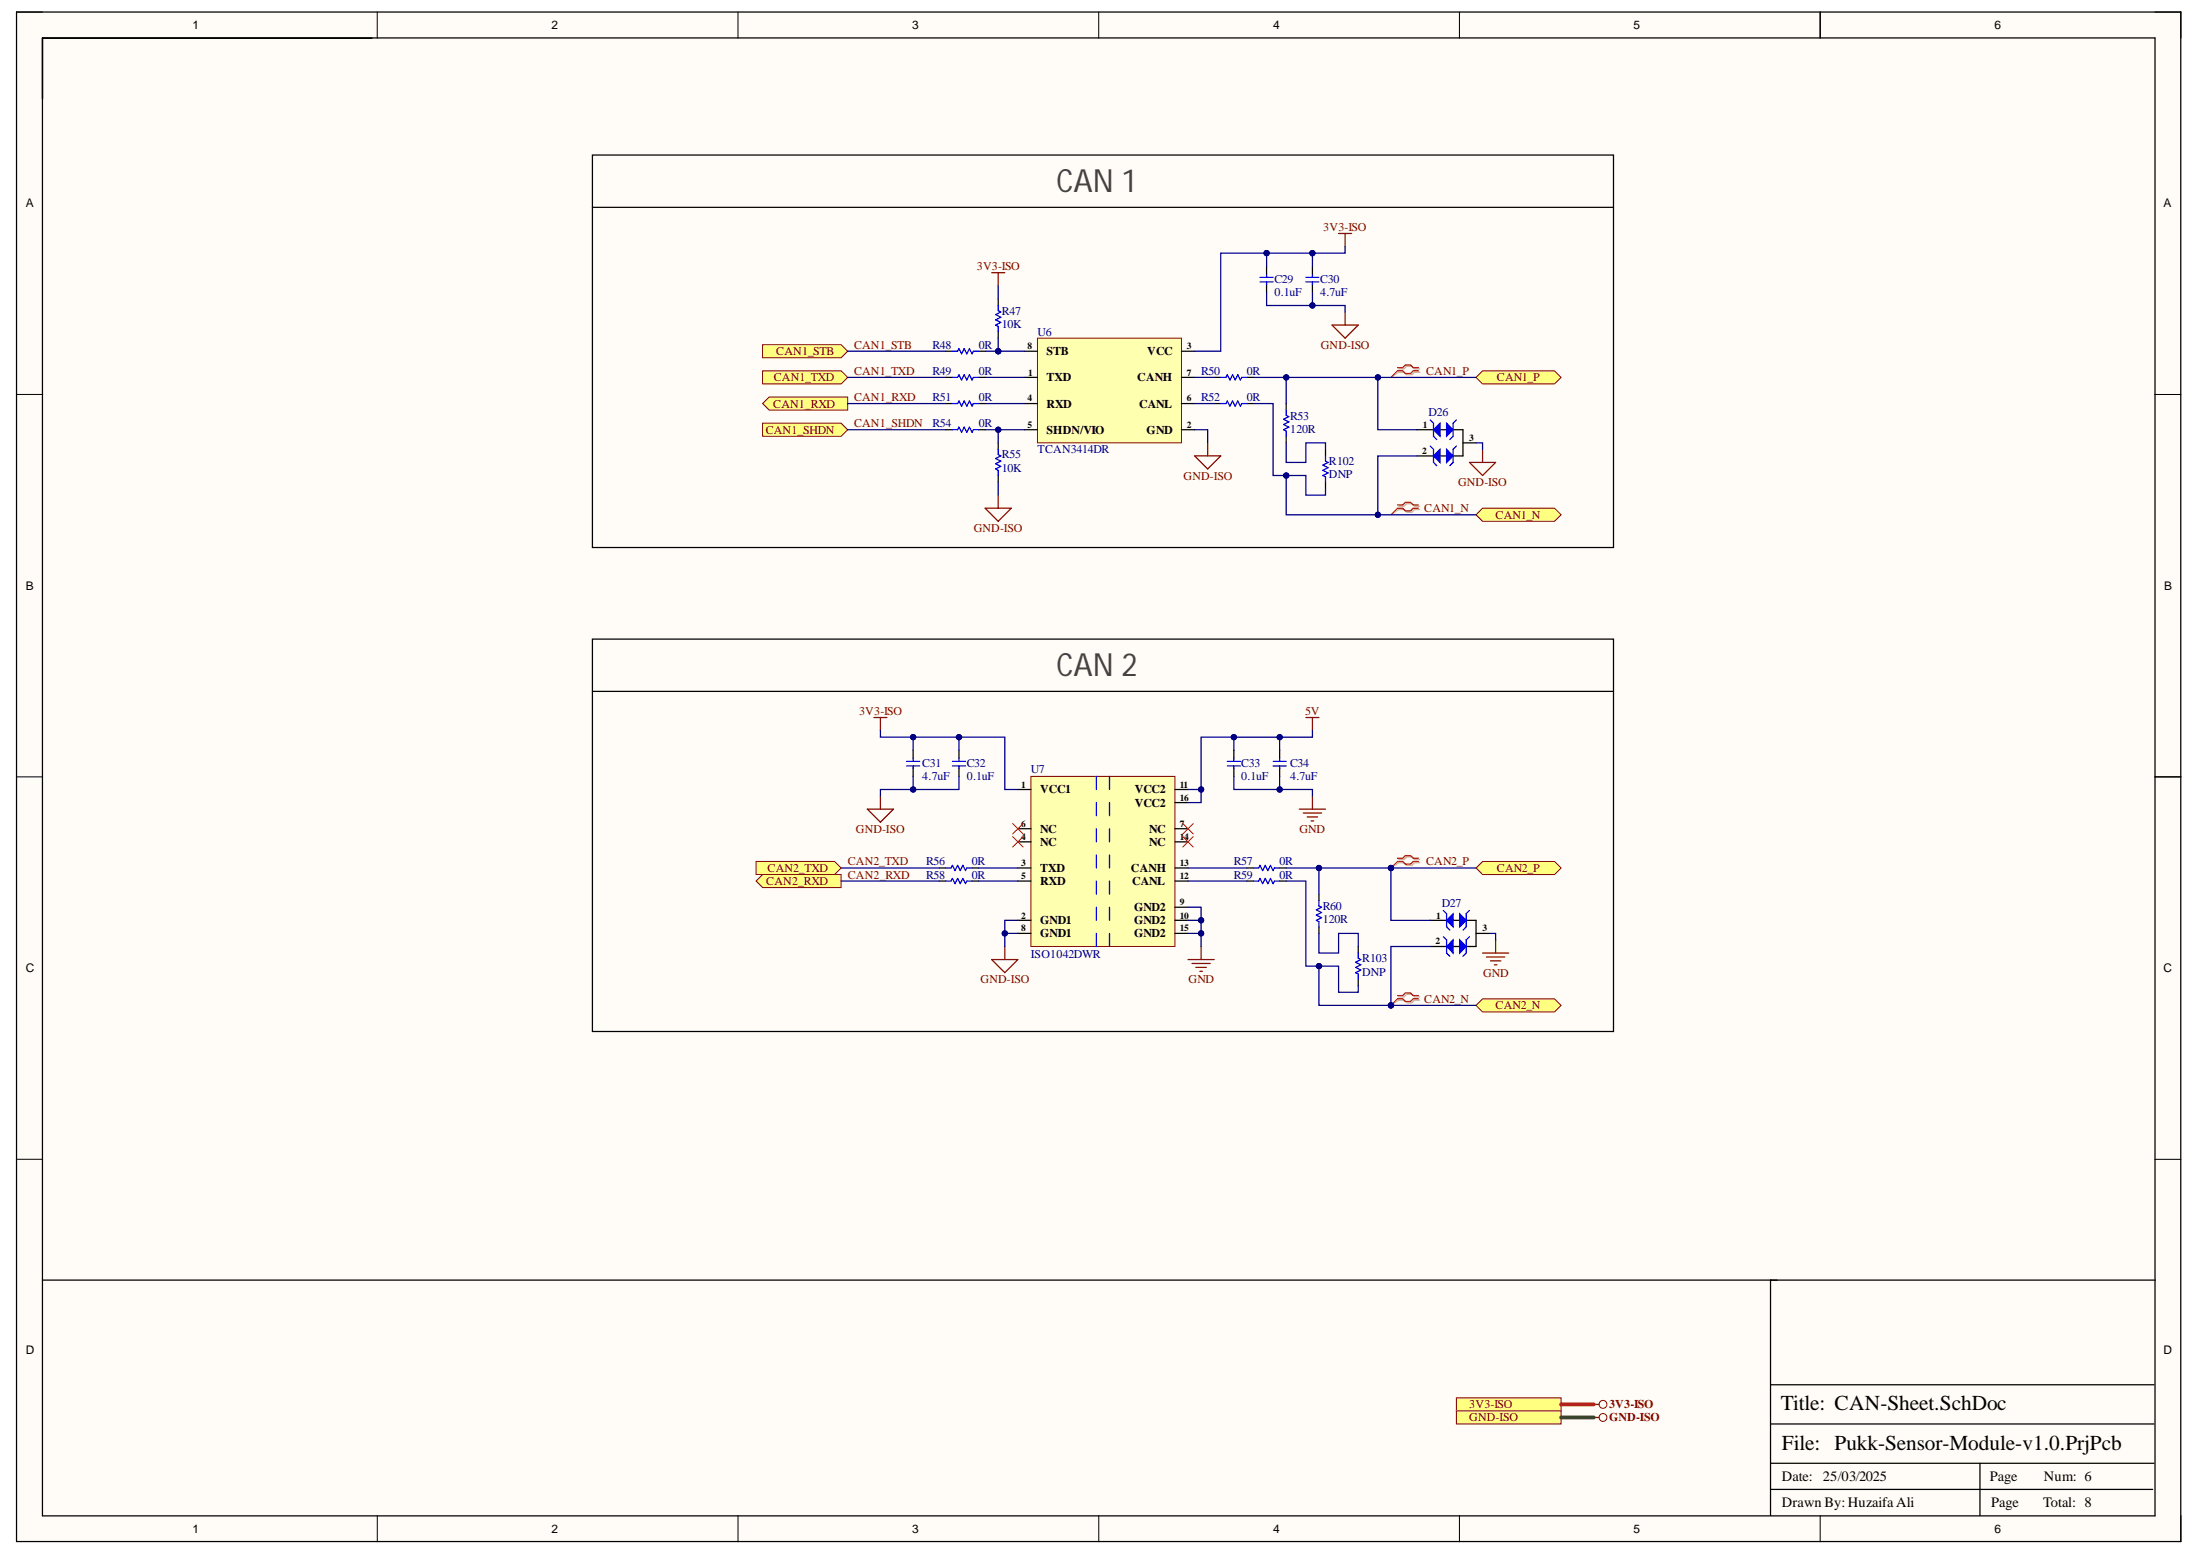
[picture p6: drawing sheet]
<svg xmlns="http://www.w3.org/2000/svg" width="297mm" height="210mm" viewBox="0 0 297 210" stroke-linecap="round" stroke-linejoin="round" font-family="sans-serif">
<g fill="#fffcf8">
<path d="M2.2 1.6h292.3v206.5h-292.3z" fill-rule="evenodd"/>
<path d="M5.8 5.2h285.1v199.4h-285.1z" fill-rule="evenodd"/>
</g>
<g fill="none" stroke="#000" stroke-width=".14">
<path d="M2.2 1.6h3.6M50.9 1.6v3.6M99.6 1.6v3.6M148.3 1.6v3.6M197 1.6v3.6M245.8 1.6v3.6M290.9 1.6h3.6v3.6M2.2 53.2h3.6M290.9 53.3h3.6M2.2 104.9h3.6M290.9 104.9h3.6M2.2 156.5h3.6"/>
<path d="M290.9 156.5h3.6M50.9 204.6v3.5M99.6 204.6v3.5M148.4 204.6v3.5M197 204.6v3.5M245.8 204.6v3.5M294.5 204.6v3.5"/>
</g>
<path d="M2.2 1.6h292.2v206.5h-292.2zM5.7 5.1h285.3v199.5h-285.3zM5.7 5.1h44.5M245.8 1.6v3.5M291 104.9h3.5M291 172.8h-51.9v31.8M239.1 197.5h51.7M239.1 192.2h51.7M239.1 186.9h51.7M267.3 197.5v7.1M239.1 201.1h51.6" fill="none" stroke="#000" stroke-width=".17"/>
<path d="M140.1 45.6h19.4v14.2h-19.4z" fill-rule="evenodd" fill="#ffffb0"/>
<path d="M140.1 45.6h19.4v14.2h-19.4z" fill="none" stroke="#800000" stroke-width=".14"/>
<g fill="none" stroke="#000" stroke-width=".17">
<path d="M171 35.9v1.1M171 38.3v1.2M177.2 35.9v1.1M177.2 38.3v1.2M127.7 47.4h.9M127.7 50.9h.9M127.7 54.5h.9M127.7 58h.9M132.1 47.4h.9M132.1 50.9h.9M132.1 54.5h.9M132.1 58h.9"/>
<path d="M134.8 40.3v.9M134.8 44.8v.8M134.8 59.8v.9M138.3 47.4h1.8M138.3 50.9h1.8M138.3 54.5h1.8M138.3 58h1.8M159.5 47.4h1.8M159.5 50.9h1.8M159.5 54.5h1.8M159.5 58h1.8M163.9 50.9h.9"/>
<path d="M163.9 54.5h.9M168.4 50.9h.8M168.4 54.5h.8M173.7 54.5v.9M173.7 58.9v.9M134.8 64.2v.9M166.6 101.3v1M166.6 103.7v1.1M168.4 117.2h.8M168.4 118.9h.8M172.8 117.2h.9M172.8 118.9h.9"/>
<path d="M178.1 120.7v.9M178.1 125.1v.9"/>
</g>
<g fill="none" stroke="#00f" stroke-width=".17">
<path d="M170.1 38.1h1.8M170.1 37.4h1.8M171 37v.3M171 38.1v.3M176.3 38.1h1.8M176.3 37.4h1.8M177.2 37v.3M177.2 38.1v.3M128.6 50.9h.7l.2-.3 .3 .7 .4-.7 .3 .7 .4-.7 .3 .7 .2-.4h.7M128.6 54.5h.7l.2-.4 .3 .7 .4-.7 .3 .7 .4-.7 .3 .7 .2-.3h.7M128.6 47.4h.7l.2-.3 .3 .7 .4-.7 .3 .7 .4-.7 .3 .7 .2-.4h.7M128.6 58h.7l.2-.3 .3 .7 .4-.7 .3 .7 .4-.7 .3 .7 .2-.4h.7"/>
<path d="M134.8 41.2v.7l.3 .2-.7 .4 .7 .3-.7 .4 .7 .3-.7 .4 .4 .2v.7M164.8 50.9h.7l.2-.3 .4 .7 .3-.7 .4 .7 .3-.7 .4 .7 .2-.4h.7M164.8 54.5h.7l.2-.4 .4 .7 .3-.7 .4 .7 .3-.7 .4 .7 .2-.3h.7M173.7 55.4v.7l.3 .1-.7 .4 .7 .3-.7 .4 .7 .4-.7 .3 .4 .2v.7M134.8 60.7v.7l.3 .1-.7 .4 .7 .3-.7 .4 .7 .3-.7 .4 .4 .2v.7M165.7 103.4h1.8M165.7 102.8h1.8M166.6 102.3v.4M166.6 103.4v.3M169.2 117.2h.7l.2-.4 .4 .7 .3-.7 .4 .7 .3-.7 .4 .7 .2-.3h.7M169.2 118.9h.7l.2-.3 .4 .7 .3-.7 .4 .7 .3-.7 .4 .7 .2-.4h.7M178.1 121.6v.7l.3 .2-.7 .3 .7 .4-.7 .3 .7 .4-.7 .3 .4 .2v.7"/>
</g>
<path d="M133.9 36.8h1.8M134.8 36.8v1.8M180.7 31.5h1.8M181.6 31.5v1.8M176.3 96.9h1.8M177.2 96.9v1.7M175.4 109.2h3.6M176 109.7h2.4M176.5 110.3h1.4M177 110.8h.4M177.2 107.5v1.7" fill="none" stroke="#800000" stroke-width=".17"/>
<path d="M188.9 116h.7l.3-.3h.7l.4 .3h.7M188.9 116.5h.7l.3 .3h.7l.4-.3h.7" fill="none" stroke="#d0a19e" stroke-width=".17"/>
<path d="M188.9 116.5l-1.1 .7" fill="none" stroke="#d0a19e" stroke-width=".14"/>
<path d="M188.7 115.8h.7l.3-.3h.8l.3 .3h.7M188.7 116.3h.7l.3 .3h.8l.3-.3h.7" fill="none" stroke="#f00" stroke-width=".17"/>
<path d="M188.7 116.3l-.9 .9" fill="none" stroke="#f00" stroke-width=".14"/>
<circle cx="187.8" cy="117.2" r=".35" fill="#000080"/>
<circle cx="187.8" cy="117.2" r=".35" fill="none" stroke="#000080" stroke-width=".14"/>
<path d="M103 46.5h10.6l.9 .9-.9 .9h-10.6z" fill-rule="evenodd" fill="#ffff80"/>
<path d="M103 46.5h10.6l.9 .9-.9 .9h-10.6z" fill="none" stroke="#800000" stroke-width=".14"/>
<path d="M103 50.1h10.6l.9 .8-.9 .9h-10.6z" fill-rule="evenodd" fill="#ffff80"/>
<path d="M103 50.1h10.6l.9 .8-.9 .9h-10.6z" fill="none" stroke="#800000" stroke-width=".14"/>
<path d="M103 54.5l.8-.9h10.7v1.8h-10.7z" fill-rule="evenodd" fill="#ffff80"/>
<path d="M103 54.5l.8-.9h10.7v1.8h-10.7z" fill="none" stroke="#800000" stroke-width=".14"/>
<path d="M103 57.1h10.6l.9 .9-.9 .9h-10.6z" fill-rule="evenodd" fill="#ffff80"/>
<path d="M103 57.1h10.6l.9 .9-.9 .9h-10.6z" fill="none" stroke="#800000" stroke-width=".14"/>
<path d="M188.9 134.6h.7l.3-.4h.7l.4 .4h.7M188.9 135h.7l.3 .4h.7l.4-.4h.7" fill="none" stroke="#d0a19e" stroke-width=".17"/>
<path d="M188.9 135l-1.1 .7" fill="none" stroke="#d0a19e" stroke-width=".14"/>
<path d="M188.7 134.4h.7l.3-.4h.8l.3 .4h.7M188.7 134.8h.7l.3 .4h.8l.3-.4h.7" fill="none" stroke="#f00" stroke-width=".17"/>
<path d="M188.7 134.8l-.9 .9" fill="none" stroke="#f00" stroke-width=".14"/>
<circle cx="187.8" cy="135.7" r=".35" fill="#000080"/>
<circle cx="187.8" cy="135.7" r=".35" fill="none" stroke="#000080" stroke-width=".14"/>
<path d="M188.9 49.8h.7l.3-.4h.7l.4 .4h.7M188.9 50.2h.7l.3 .4h.7l.4-.4h.7M188.9 68.3h.7l.3-.3h.7l.4 .3h.7M188.9 68.8h.7l.3 .3h.7l.4-.3h.7" fill="none" stroke="#d0a19e" stroke-width=".17"/>
<path d="M188.9 50.2l-1.1 .7M188.9 68.8l-1.1 .7" fill="none" stroke="#d0a19e" stroke-width=".14"/>
<path d="M188.7 49.6h.7l.3-.3h.8l.3 .3h.7M188.7 50.1h.7l.3 .3h.8l.3-.3h.7M188.7 68.2h.7l.3-.4h.8l.3 .4h.7M188.7 68.6h.7l.3 .4h.8l.3-.4h.7" fill="none" stroke="#f00" stroke-width=".17"/>
<path d="M188.7 50.1l-.9 .8M188.7 68.6l-.9 .9" fill="none" stroke="#f00" stroke-width=".14"/>
<path d="M80 20.9h137.9v53h-137.9zM80 28h137.9M80 86.3h137.9v52.9h-137.9zM80 93.3h137.9M5.8 172.8h234.1" fill="none" stroke="#000" stroke-width=".17"/>
<path d="M163.1 59.8v1.7M133 68.6h3.5l-1.7 1.8zM134.8 66.8v1.8M161.3 61.5h3.5l-1.7 1.8z" fill="none" stroke="#800000" stroke-width=".17"/>
<path d="M196.6 188.7h14.2v1.8h-14.2z" fill-rule="evenodd" fill="#ffff80"/>
<g fill="none" stroke="#800000" stroke-width=".14">
<path d="M196.6 188.7h14.2v1.8h-14.2z"/>
<circle cx="216.4" cy="189.6" r=".53"/>
</g>
<path d="M215.2 189.6h.7" fill="none" stroke="#800000" stroke-width=".17"/>
<path d="M196.6 190.5h14.2v1.7h-14.2z" fill-rule="evenodd" fill="#ffff80"/>
<g fill="none" stroke="#800000" stroke-width=".14">
<path d="M196.6 190.5h14.2v1.7h-14.2z"/>
<circle cx="216.4" cy="191.3" r=".53"/>
</g>
<path d="M215.2 191.3h.7" fill="none" stroke="#800000" stroke-width=".17"/>
<path d="M200.2 50.1h9.7l.9 .8-.9 .9h-9.7l-.9-.9z" fill-rule="evenodd" fill="#ffff80"/>
<path d="M200.2 50.1h9.7l.9 .8-.9 .9h-9.7l-.9-.9z" fill="none" stroke="#800000" stroke-width=".14"/>
<path d="M200.2 68.6h9.7l.9 .9-.9 .9h-9.7l-.9-.9z" fill-rule="evenodd" fill="#ffff80"/>
<path d="M200.2 68.6h9.7l.9 .9-.9 .9h-9.7l-.9-.9z" fill="none" stroke="#800000" stroke-width=".14"/>
<path d="M199.3 117.2l.9-.9h9.7l.9 .9-.9 .9h-9.7z" fill-rule="evenodd" fill="#ffff80"/>
<path d="M199.3 117.2l.9-.9h9.7l.9 .9-.9 .9h-9.7z" fill="none" stroke="#800000" stroke-width=".14"/>
<path d="M199.3 135.7l.9-.9h9.7l.9 .9-.9 .9h-9.7z" fill-rule="evenodd" fill="#ffff80"/>
<path d="M199.3 135.7l.9-.9h9.7l.9 .9-.9 .9h-9.7z" fill="none" stroke="#800000" stroke-width=".14"/>
<path d="M139.2 104.8h19.4v23h-19.4z" fill-rule="evenodd" fill="#ffffb0"/>
<path d="M139.2 104.8h19.4v23h-19.4z" fill="none" stroke="#800000" stroke-width=".14"/>
<g fill="none" stroke="#00f" stroke-width=".17">
<path d="M127.7 117.2h.7l.2-.4 .3 .7 .4-.7 .4 .7 .3-.7 .4 .7 .1-.3h.7M127.7 118.9h.7l.2-.3 .3 .7 .4-.7 .4 .7 .3-.7 .4 .7 .1-.4h.7M148 104.8v1.8M148 108.3v1.8M148 111.9v1.7M148 115.4v1.8M148 118.9v1.8M149.8 104.8v1.8M149.8 108.3v1.8M149.8 111.9v1.7M149.8 115.4v1.8M149.8 118.9v1.8"/>
<path d="M148 122.5v1.7M148 126v1.8M149.8 122.5v1.7M149.8 126v1.8"/>
</g>
<g fill="none" stroke="#000" stroke-width=".17">
<path d="M126.8 117.2h.9M126.8 118.9h.9M131.2 117.2h.9M131.2 118.9h.9M137.4 106.6h1.8M137.4 117.2h1.8M137.4 118.9h1.8M137.4 113.6h1.8M137.4 111.9h1.8M158.6 106.6h1.8M158.6 108.3h1.8M158.6 117.2h1.8"/>
<path d="M158.6 118.9h1.8M158.6 113.6h1.8M158.6 111.9h1.8M137.4 124.2h1.8M137.4 126h1.8M158.6 124.2h1.8M158.6 126h1.8M158.6 122.5h1.8"/>
</g>
<path d="M102.1 116.3h10.6l.9 .9-.9 .8h-10.6z" fill-rule="evenodd" fill="#ffff80"/>
<path d="M102.1 116.3h10.6l.9 .9-.9 .8h-10.6z" fill="none" stroke="#800000" stroke-width=".14"/>
<path d="M102.1 118.9l.9-.9h10.6v1.8h-10.6z" fill-rule="evenodd" fill="#ffff80"/>
<path d="M102.1 118.9l.9-.9h10.6v1.8h-10.6z" fill="none" stroke="#800000" stroke-width=".14"/>
<path d="M191.3 58h2.2M194.4 58h.9M196.2 58h1.3v3.5h-1.3M197.5 59.8h1.8M191.3 61.5h2.2M194.4 61.5h.9M123.3 101.3v1M123.3 103.7v1.1M129.5 101.3v1M129.5 103.7v1.1M172.8 101.3v1M172.8 103.7v1.1" fill="none" stroke="#000" stroke-width=".17"/>
<g fill="none" stroke="#00f" stroke-width=".17">
<path d="M193.1 56.7l.4 .4v1.8l.5 .4M196.6 56.7l-.4 .4v1.8l-.5 .4M193.1 60.2l.4 .5v1.7l.5 .5M196.6 60.2l-.4 .5v1.7l-.5 .5M122.4 103.4h1.8M122.4 102.8h1.8M123.3 102.3v.4M123.3 103.4v.3M128.6 103.4h1.8M128.6 102.8h1.8M129.5 102.3v.4M129.5 103.4v.3"/>
<path d="M171.9 103.4h1.8M171.9 102.8h1.8M172.8 102.3v.4M172.8 103.4v.3"/>
</g>
<path d="M118 96.9h1.8M118.9 96.9v1.7M117.1 109.2h3.5l-1.7 1.8zM118.9 107.5v1.7M133.9 129.5h3.5l-1.7 1.8zM135.7 127.8v1.7M160.4 129.5h3.5M160.9 130.1h2.5M161.5 130.6h1.4M162 131.1h.3M162.2 127.8v1.7" fill="none" stroke="#800000" stroke-width=".17"/>
<path d="M136.7 111.2l1.4 1.4M136.7 112.9l1.4 1.4M138.1 111.2l-1.4 1.4M138.1 112.9l-1.4 1.4M159.7 111.2l1.4 1.4M159.7 112.9l1.4 1.4M161.1 111.2l-1.4 1.4M161.1 112.9l-1.4 1.4" fill="none" stroke="#f00" stroke-width=".14"/>
<path d="M195.3 57.1l.9 .9-.9 .9z" fill="#00f"/>
<path d="M195.3 57.1l.9 .9-.9 .9z" fill="none" stroke="#00f" stroke-width=".17"/>
<path d="M195.3 60.7l.9 .8-.9 .9z" fill="#00f"/>
<path d="M195.3 60.7l.9 .8-.9 .9z" fill="none" stroke="#00f" stroke-width=".17"/>
<path d="M193.5 58l.9-.9v1.8z" fill="#00f"/>
<path d="M193.5 58l.9-.9v1.8z" fill="none" stroke="#00f" stroke-width=".17"/>
<path d="M194.4 60.7v1.7l-.9-.9z" fill="#00f"/>
<path d="M194.4 60.7v1.7l-.9-.9zM194.9 122.9l.4 .4v1.8l.4 .5M194.9 126.4l.4 .5v1.8l.4 .4M198.4 122.9l-.4 .4v1.8l-.5 .5M198.4 126.4l-.4 .5v1.8l-.5 .4" fill="none" stroke="#00f" stroke-width=".17"/>
<path d="M193.1 124.2h2.2M193.1 127.8h2.2M196.2 124.2h.9M196.2 127.8h.9M198 124.2h1.3v3.6h-1.3M199.3 126h1.8" fill="none" stroke="#000" stroke-width=".17"/>
<path d="M197.1 123.3l.9 .9-.9 .9z" fill="#00f"/>
<path d="M197.1 123.3l.9 .9-.9 .9z" fill="none" stroke="#00f" stroke-width=".17"/>
<path d="M197.1 126.9l.9 .9-.9 .9z" fill="#00f"/>
<path d="M197.1 126.9l.9 .9-.9 .9z" fill="none" stroke="#00f" stroke-width=".17"/>
<path d="M196.2 123.3v1.8l-.9-.9z" fill="#00f"/>
<path d="M196.2 123.3v1.8l-.9-.9z" fill="none" stroke="#00f" stroke-width=".17"/>
<path d="M196.2 126.9v1.8l-.9-.9z" fill="#00f"/>
<path d="M179 61.5v.8l.3 .1-.7 .4 .7 .3-.7 .4 .7 .3-.7 .4 .4 .2v.7M196.2 126.9v1.8l-.9-.9z" fill="none" stroke="#00f" stroke-width=".17"/>
<path d="M179.8 43.9h3.6l-1.8 1.8zM181.6 42.1v1.8M198.4 62.4h3.5l-1.7 1.8zM200.2 60.7v1.7M200.2 128.7h3.5M200.7 129.2h2.5M201.2 129.7h1.4M201.8 130.2h.3M201.9 126.9v1.8" fill="none" stroke="#800000" stroke-width=".17"/>
<path d="M179 60.7v.8M179 65.1v.9" fill="none" stroke="#000" stroke-width=".17"/>
<path d="M177.2 39.5v1.7" fill="none" stroke="#000080" stroke-width=".17"/>
<circle cx="177.2" cy="41.2" r=".35" fill="#000080"/>
<circle cx="177.2" cy="41.2" r=".35" fill="none" stroke="#000080" stroke-width=".14"/>
<path d="M177.2 34.2v1.7" fill="none" stroke="#000080" stroke-width=".17"/>
<circle cx="177.2" cy="34.2" r=".35" fill="#000080"/>
<circle cx="177.2" cy="34.2" r=".35" fill="none" stroke="#000080" stroke-width=".14"/>
<path d="M171 34.2h-6.2v13.2h-3.5" fill="none" stroke="#000080" stroke-width=".17"/>
<circle cx="171" cy="34.2" r=".35" fill="#000080"/>
<circle cx="171" cy="34.2" r=".35" fill="none" stroke="#000080" stroke-width=".14"/>
<path d="M161.3 58h1.8v1.8M161.3 50.9h2.6M169.2 50.9h4.5v3.6" fill="none" stroke="#000080" stroke-width=".17"/>
<circle cx="173.7" cy="50.9" r=".35" fill="#000080"/>
<circle cx="173.7" cy="50.9" r=".35" fill="none" stroke="#000080" stroke-width=".14"/>
<path d="M173.7 50.9h25.6" fill="none" stroke="#000080" stroke-width=".17"/>
<circle cx="173.7" cy="50.9" r=".35" fill="#000080"/>
<circle cx="173.7" cy="50.9" r=".35" fill="none" stroke="#000080" stroke-width=".14"/>
<circle cx="186" cy="50.9" r=".35" fill="#000080"/>
<circle cx="186" cy="50.9" r=".35" fill="none" stroke="#000080" stroke-width=".14"/>
<path d="M173.7 64.2v5.3h25.6" fill="none" stroke="#000080" stroke-width=".17"/>
<circle cx="173.7" cy="64.2" r=".35" fill="#000080"/>
<circle cx="173.7" cy="64.2" r=".35" fill="none" stroke="#000080" stroke-width=".14"/>
<circle cx="186" cy="69.5" r=".35" fill="#000080"/>
<circle cx="186" cy="69.5" r=".35" fill="none" stroke="#000080" stroke-width=".14"/>
<path d="M134.8 38.6v1.7M134.8 45.6v1.8M161.3 54.5h2.6" fill="none" stroke="#000080" stroke-width=".17"/>
<circle cx="134.8" cy="47.4" r=".35" fill="#000080"/>
<circle cx="134.8" cy="47.4" r=".35" fill="none" stroke="#000080" stroke-width=".14"/>
<path d="M114.5 47.4h13.2M133 47.4h1.8" fill="none" stroke="#000080" stroke-width=".17"/>
<circle cx="134.8" cy="47.4" r=".35" fill="#000080"/>
<circle cx="134.8" cy="47.4" r=".35" fill="none" stroke="#000080" stroke-width=".14"/>
<path d="M134.8 47.4h3.5" fill="none" stroke="#000080" stroke-width=".17"/>
<circle cx="134.8" cy="47.4" r=".35" fill="#000080"/>
<circle cx="134.8" cy="47.4" r=".35" fill="none" stroke="#000080" stroke-width=".14"/>
<path d="M114.5 58h13.2M133 50.9h5.3M133 54.5h5.3M134.8 58v1.8M134.8 65.1v1.7" fill="none" stroke="#000080" stroke-width=".17"/>
<circle cx="134.8" cy="58" r=".35" fill="#000080"/>
<circle cx="134.8" cy="58" r=".35" fill="none" stroke="#000080" stroke-width=".14"/>
<path d="M114.5 50.9h13.2M114.5 54.5h13.2M172.8 104.8v1.8" fill="none" stroke="#000080" stroke-width=".17"/>
<circle cx="172.8" cy="106.6" r=".35" fill="#000080"/>
<circle cx="172.8" cy="106.6" r=".35" fill="none" stroke="#000080" stroke-width=".14"/>
<path d="M172.8 99.5v1.8" fill="none" stroke="#000080" stroke-width=".17"/>
<circle cx="172.8" cy="99.5" r=".35" fill="#000080"/>
<circle cx="172.8" cy="99.5" r=".35" fill="none" stroke="#000080" stroke-width=".14"/>
<path d="M166.6 99.5h-4.4v7.1h-1.8" fill="none" stroke="#000080" stroke-width=".17"/>
<circle cx="162.2" cy="106.6" r=".35" fill="#000080"/>
<circle cx="162.2" cy="106.6" r=".35" fill="none" stroke="#000080" stroke-width=".14"/>
<circle cx="166.6" cy="99.5" r=".35" fill="#000080"/>
<circle cx="166.6" cy="99.5" r=".35" fill="none" stroke="#000080" stroke-width=".14"/>
<path d="M173.7 117.2h4.4v3.5" fill="none" stroke="#000080" stroke-width=".17"/>
<circle cx="178.1" cy="117.2" r=".35" fill="#000080"/>
<circle cx="178.1" cy="117.2" r=".35" fill="none" stroke="#000080" stroke-width=".14"/>
<path d="M178.1 117.2h21.2" fill="none" stroke="#000080" stroke-width=".17"/>
<circle cx="178.1" cy="117.2" r=".35" fill="#000080"/>
<circle cx="178.1" cy="117.2" r=".35" fill="none" stroke="#000080" stroke-width=".14"/>
<circle cx="187.8" cy="117.2" r=".35" fill="#000080"/>
<circle cx="187.8" cy="117.2" r=".35" fill="none" stroke="#000080" stroke-width=".14"/>
<path d="M178.1 130.4v5.3h21.2" fill="none" stroke="#000080" stroke-width=".17"/>
<circle cx="178.1" cy="130.4" r=".35" fill="#000080"/>
<circle cx="178.1" cy="130.4" r=".35" fill="none" stroke="#000080" stroke-width=".14"/>
<circle cx="187.8" cy="135.7" r=".35" fill="#000080"/>
<circle cx="187.8" cy="135.7" r=".35" fill="none" stroke="#000080" stroke-width=".14"/>
<path d="M133 58h5.3" fill="none" stroke="#000080" stroke-width=".17"/>
<circle cx="134.8" cy="58" r=".35" fill="#000080"/>
<circle cx="134.8" cy="58" r=".35" fill="none" stroke="#000080" stroke-width=".14"/>
<path d="M166.6 104.8v1.8h10.6v.9" fill="none" stroke="#000080" stroke-width=".17"/>
<circle cx="172.8" cy="106.6" r=".35" fill="#000080"/>
<circle cx="172.8" cy="106.6" r=".35" fill="none" stroke="#000080" stroke-width=".14"/>
<path d="M177.2 98.6v.9h-10.6v1.8" fill="none" stroke="#000080" stroke-width=".17"/>
<circle cx="166.6" cy="99.5" r=".35" fill="#000080"/>
<circle cx="166.6" cy="99.5" r=".35" fill="none" stroke="#000080" stroke-width=".14"/>
<circle cx="172.8" cy="99.5" r=".35" fill="#000080"/>
<circle cx="172.8" cy="99.5" r=".35" fill="none" stroke="#000080" stroke-width=".14"/>
<path d="M171 39.5v1.7h10.6v.9" fill="none" stroke="#000080" stroke-width=".17"/>
<circle cx="177.2" cy="41.2" r=".35" fill="#000080"/>
<circle cx="177.2" cy="41.2" r=".35" fill="none" stroke="#000080" stroke-width=".14"/>
<path d="M181.6 33.3v.9h-10.6v1.7" fill="none" stroke="#000080" stroke-width=".17"/>
<circle cx="171" cy="34.2" r=".35" fill="#000080"/>
<circle cx="171" cy="34.2" r=".35" fill="none" stroke="#000080" stroke-width=".14"/>
<circle cx="177.2" cy="34.2" r=".35" fill="#000080"/>
<circle cx="177.2" cy="34.2" r=".35" fill="none" stroke="#000080" stroke-width=".14"/>
<path d="M210.8 189.6h4.4" fill="none" stroke="#f00" stroke-width=".51"/>
<path d="M210.8 191.3h4.4" fill="none" stroke="#274e13" stroke-width=".51"/>
<path d="M113.6 117.2h13.2M113.6 118.9h13.2M162.2 106.6v1.7h-1.8" fill="none" stroke="#000080" stroke-width=".17"/>
<circle cx="162.2" cy="106.6" r=".35" fill="#000080"/>
<circle cx="162.2" cy="106.6" r=".35" fill="none" stroke="#000080" stroke-width=".14"/>
<path d="M160.4 117.2h8M160.4 118.9h8M160.4 124.2h1.8" fill="none" stroke="#000080" stroke-width=".17"/>
<circle cx="162.2" cy="124.2" r=".35" fill="#000080"/>
<circle cx="162.2" cy="124.2" r=".35" fill="none" stroke="#000080" stroke-width=".14"/>
<path d="M160.4 126h1.8" fill="none" stroke="#000080" stroke-width=".17"/>
<circle cx="162.2" cy="126" r=".35" fill="#000080"/>
<circle cx="162.2" cy="126" r=".35" fill="none" stroke="#000080" stroke-width=".14"/>
<path d="M160.4 122.5h1.8v5.3" fill="none" stroke="#000080" stroke-width=".17"/>
<circle cx="162.2" cy="124.2" r=".35" fill="#000080"/>
<circle cx="162.2" cy="124.2" r=".35" fill="none" stroke="#000080" stroke-width=".14"/>
<circle cx="162.2" cy="126" r=".35" fill="#000080"/>
<circle cx="162.2" cy="126" r=".35" fill="none" stroke="#000080" stroke-width=".14"/>
<path d="M123.3 99.5v1.8" fill="none" stroke="#000080" stroke-width=".17"/>
<circle cx="123.3" cy="99.5" r=".35" fill="#000080"/>
<circle cx="123.3" cy="99.5" r=".35" fill="none" stroke="#000080" stroke-width=".14"/>
<path d="M129.5 99.5h6.2v7.1h1.7" fill="none" stroke="#000080" stroke-width=".17"/>
<circle cx="129.5" cy="99.5" r=".35" fill="#000080"/>
<circle cx="129.5" cy="99.5" r=".35" fill="none" stroke="#000080" stroke-width=".14"/>
<path d="M129.5 104.8v1.8h-10.6v.9" fill="none" stroke="#000080" stroke-width=".17"/>
<circle cx="123.3" cy="106.6" r=".35" fill="#000080"/>
<circle cx="123.3" cy="106.6" r=".35" fill="none" stroke="#000080" stroke-width=".14"/>
<path d="M118.9 98.6v.9h10.6v1.8" fill="none" stroke="#000080" stroke-width=".17"/>
<circle cx="129.5" cy="99.5" r=".35" fill="#000080"/>
<circle cx="129.5" cy="99.5" r=".35" fill="none" stroke="#000080" stroke-width=".14"/>
<circle cx="123.3" cy="99.5" r=".35" fill="#000080"/>
<circle cx="123.3" cy="99.5" r=".35" fill="none" stroke="#000080" stroke-width=".14"/>
<path d="M123.3 104.8v1.8" fill="none" stroke="#000080" stroke-width=".17"/>
<circle cx="123.3" cy="106.6" r=".35" fill="#000080"/>
<circle cx="123.3" cy="106.6" r=".35" fill="none" stroke="#000080" stroke-width=".14"/>
<path d="M137.4 124.2h-1.7v3.6" fill="none" stroke="#000080" stroke-width=".17"/>
<circle cx="135.7" cy="126" r=".35" fill="#000080"/>
<circle cx="135.7" cy="126" r=".35" fill="none" stroke="#000080" stroke-width=".14"/>
<path d="M135.7 126h1.7" fill="none" stroke="#000080" stroke-width=".17"/>
<circle cx="135.7" cy="126" r=".35" fill="#000080"/>
<circle cx="135.7" cy="126" r=".35" fill="none" stroke="#000080" stroke-width=".14"/>
<path d="M199.3 59.8h.9v.9M191.3 61.5h-5.3v8M132.1 117.2h5.3M132.1 118.9h5.3" fill="none" stroke="#000080" stroke-width=".17"/>
<circle cx="186" cy="69.5" r=".35" fill="#000080"/>
<circle cx="186" cy="69.5" r=".35" fill="none" stroke="#000080" stroke-width=".14"/>
<path d="M186 50.9v7.1h5.3" fill="none" stroke="#000080" stroke-width=".17"/>
<circle cx="186" cy="50.9" r=".35" fill="#000080"/>
<circle cx="186" cy="50.9" r=".35" fill="none" stroke="#000080" stroke-width=".14"/>
<path d="M193.1 127.8h-5.3v7.9M201.1 126h.8v.9" fill="none" stroke="#000080" stroke-width=".17"/>
<circle cx="187.8" cy="135.7" r=".35" fill="#000080"/>
<circle cx="187.8" cy="135.7" r=".35" fill="none" stroke="#000080" stroke-width=".14"/>
<path d="M187.8 117.2v7h5.3" fill="none" stroke="#000080" stroke-width=".17"/>
<circle cx="187.8" cy="117.2" r=".35" fill="#000080"/>
<circle cx="187.8" cy="117.2" r=".35" fill="none" stroke="#000080" stroke-width=".14"/>
<path d="M169.2 54.5h2.7v9.7h4.4v2.6h2.7v-.8M173.7 59.8v2.6h2.6v-2.6h2.7v.9" fill="none" stroke="#000080" stroke-width=".17"/>
<circle cx="173.7" cy="64.2" r=".35" fill="#000080"/>
<circle cx="173.7" cy="64.2" r=".35" fill="none" stroke="#000080" stroke-width=".14"/>
<path d="M183.4 127.8v.9M183.4 132.2v.9" fill="none" stroke="#000" stroke-width=".17"/>
<path d="M183.4 128.7v.6l.3 .2-.7 .4 .7 .3-.7 .4 .7 .3-.7 .4 .4 .2v.7" fill="none" stroke="#00f" stroke-width=".17"/>
<path d="M173.7 118.9h2.6v11.5h4.4v3.5h2.7v-.8M178.1 126v2.7h2.6v-2.7h2.7v1.8" fill="none" stroke="#000080" stroke-width=".17"/>
<circle cx="178.1" cy="130.4" r=".35" fill="#000080"/>
<circle cx="178.1" cy="130.4" r=".35" fill="none" stroke="#000080" stroke-width=".14"/>
<g font-size="4.3" fill="#434343">
<text x="142.6" y="25.9">CAN 1</text>
<text x="142.6" y="91.3">CAN 2</text>
</g>
<g font-size="2.9">
<text x="240.4" y="190.4">Title: CAN-Sheet.SchDoc</text>
<text x="240.6" y="195.7">File: Pukk-Sensor-Module-v1.0.PrjPcb</text>
</g>
<g font-size="1.9">
<text x="240.6" y="203.5">Drawn By:HuzaifaAli</text>
<text x="240.6" y="199.9">Date: 25/03/2025</text>
<text x="268.7" y="199.9">Page</text>
<text x="268.9" y="203.5">Page</text>
<text x="275.9" y="203.5">Total: 8</text>
<text x="276" y="199.9">Num: 6</text>
</g>
<g font-size="1.6">
<text x="26" y="4">1</text>
<text x="74.4" y="4">2</text>
<text x="123.2" y="4">3</text>
<text x="171.9" y="4">4</text>
<text x="220.5" y="4">5</text>
<text x="269.3" y="4">6</text>
<text x="3.5" y="28">A</text>
<text x="292.1" y="28">A</text>
<text x="141.3" y="47.9">STB</text>
<text x="154.9" y="47.9">VCC</text>
<text x="141.3" y="51.5">TXD</text>
<text x="153.5" y="51.5">CANH</text>
<text x="141.3" y="58.6">SHDN/VIO</text>
<text x="141.3" y="55">RXD</text>
<text x="153.8" y="55">CANL</text>
<text x="154.8" y="58.6">GND</text>
<text x="3.5" y="79.6">B</text>
<text x="292.2" y="79.6">B</text>
<text x="140.4" y="107.1">VCC1</text>
<text x="153.2" y="107.1">VCC2</text>
<text x="140.4" y="112.4">NC</text>
<text x="153.2" y="108.9">VCC2</text>
<text x="155.2" y="112.4">NC</text>
<text x="140.4" y="119.4">RXD</text>
<text x="140.4" y="117.7">TXD</text>
<text x="140.4" y="114.2">NC</text>
<text x="152.7" y="117.7">CANH</text>
<text x="152.9" y="119.4">CANL</text>
<text x="155.2" y="114.2">NC</text>
<text x="140.4" y="124.8">GND1</text>
<text x="153.1" y="123">GND2</text>
<text x="153.1" y="124.8">GND2</text>
<text x="3.5" y="131.3">C</text>
<text x="140.4" y="126.5">GND1</text>
<text x="153.1" y="126.5">GND2</text>
<text x="292.1" y="131.3">C</text>
<text x="3.5" y="182.8">D</text>
<text x="292.1" y="182.8">D</text>
<text x="26" y="206.9">1</text>
<text x="74.4" y="206.9">2</text>
<text x="123.2" y="206.9">3</text>
<text x="171.9" y="206.9">4</text>
<text x="220.5" y="206.9">5</text>
<text x="269.3" y="206.9">6</text>
</g>
<g font-size="1.6" fill="#800000">
<text x="178.7" y="31.2">3V3-ISO</text>
<text x="131.9" y="36.5">3V3-ISO</text>
<text x="104.8" y="47.9">CAN1_STB</text>
<text x="115.3" y="47.1">CAN1_STB</text>
<text x="178.3" y="47.1">GND-ISO</text>
<text x="104.5" y="51.5">CAN1_TXD</text>
<text x="115.3" y="50.6">CAN1_TXD</text>
<text x="192.5" y="50.6">CAN1_P</text>
<text x="202.1" y="51.5">CAN1_P</text>
<text x="103.4" y="58.6">CAN1_SHDN</text>
<text x="104.4" y="55">CAN1_RXD</text>
<text x="115.3" y="57.6">CAN1_SHDN</text>
<text x="115.3" y="54.2">CAN1_RXD</text>
<text x="159.8" y="64.7">GND-ISO</text>
<text x="196.9" y="65.6">GND-ISO</text>
<text x="131.5" y="71.8">GND-ISO</text>
<text x="192.3" y="69.1">CAN1_N</text>
<text x="201.9" y="70.1">CAN1_N</text>
<text x="116" y="96.5">3V3-ISO</text>
<text x="176.2" y="96.5">5V</text>
<text x="115.6" y="112.4">GND-ISO</text>
<text x="175.5" y="112.4">GND</text>
<text x="103.5" y="119.4">CAN2_RXD</text>
<text x="103.6" y="117.7">CAN2_TXD</text>
<text x="114.5" y="116.8">CAN2_TXD</text>
<text x="114.5" y="118.6">CAN2_RXD</text>
<text x="192.5" y="116.8">CAN2_P</text>
<text x="202.1" y="117.7">CAN2_P</text>
<text x="200.2" y="131.9">GND</text>
<text x="132.4" y="132.7">GND-ISO</text>
<text x="160.5" y="132.7">GND</text>
<text x="192.3" y="135.4">CAN2_N</text>
<text x="201.9" y="136.3">CAN2_N</text>
<text x="198.4" y="190.1">3V3-ISO</text>
<text x="198.4" y="191.9">GND-ISO</text>
<text x="217.2" y="190.1">3V3-ISO</text>
<text x="217.2" y="191.9">GND-ISO</text>
</g>
<g font-size="1.6" fill="#000080">
<text x="172.1" y="38.2">C29</text>
<text x="172.1" y="40">0.1uF</text>
<text x="178.2" y="38.2">C30</text>
<text x="178.2" y="40">4.7uF</text>
<text x="125.9" y="47.1">R48</text>
<text x="132.1" y="47.1">0R</text>
<text x="135.3" y="42.5">R47</text>
<text x="135.3" y="44.3">10K</text>
<text x="140.1" y="45.3">U6</text>
<text x="125.9" y="50.6">R49</text>
<text x="132.1" y="50.6">0R</text>
<text x="162.2" y="50.6">R50</text>
<text x="168.3" y="50.6">0R</text>
<text x="125.9" y="54.2">R51</text>
<text x="125.9" y="57.6">R54</text>
<text x="132.1" y="54.2">0R</text>
<text x="132.1" y="57.6">0R</text>
<text x="162.2" y="54.2">R52</text>
<text x="168.3" y="54.2">0R</text>
<text x="174.2" y="56.6">R53</text>
<text x="174.2" y="58.4">120R</text>
<text x="192.9" y="56.2">D26</text>
<text x="135.3" y="61.9">R55</text>
<text x="135.3" y="63.6">10K</text>
<text x="140.1" y="61.2">TCAN3414DR</text>
<text x="179.4" y="62.8">R102</text>
<text x="179.4" y="64.6">DNP</text>
<text x="124.5" y="103.5">C31</text>
<text x="124.5" y="105.3">4.7uF</text>
<text x="130.5" y="103.5">C32</text>
<text x="130.5" y="105.3">0.1uF</text>
<text x="139.2" y="104.3">U7</text>
<text x="167.6" y="103.5">C33</text>
<text x="167.6" y="105.3">0.1uF</text>
<text x="174.2" y="103.5">C34</text>
<text x="174.2" y="105.3">4.7uF</text>
<text x="125" y="116.8">R56</text>
<text x="125" y="118.6">R58</text>
<text x="131.2" y="116.8">0R</text>
<text x="131.2" y="118.6">0R</text>
<text x="166.6" y="116.8">R57</text>
<text x="166.6" y="118.6">R59</text>
<text x="172.7" y="116.8">0R</text>
<text x="172.7" y="118.6">0R</text>
<text x="178.6" y="122.8">R60</text>
<text x="178.6" y="124.6">120R</text>
<text x="194.7" y="122.4">D27</text>
<text x="139.2" y="129.3">ISO1042DWR</text>
<text x="183.9" y="129.9">R103</text>
<text x="183.9" y="131.7">DNP</text>
</g>
<g font-size="1.3">
<text x="138.7" y="47.2">8</text>
<text x="160.2" y="47.2">3</text>
<text x="138.8" y="50.7">1</text>
<text x="160.2" y="50.7">7</text>
<text x="138.7" y="57.7">5</text>
<text x="138.7" y="54.2">4</text>
<text x="160.2" y="54.2">6</text>
<text x="160.2" y="57.7">2</text>
<text x="192.1" y="57.7">1</text>
<text x="198.4" y="59.5">3</text>
<text x="192" y="61.3">2</text>
<text x="137.9" y="106.3">1</text>
<text x="159.3" y="106.3">11</text>
<text x="137.9" y="113.4">4</text>
<text x="137.9" y="111.6">6</text>
<text x="159.3" y="108.1">16</text>
<text x="159.3" y="111.6">7</text>
<text x="159.3" y="113.4">14</text>
<text x="137.9" y="118.7">5</text>
<text x="137.9" y="116.9">3</text>
<text x="159.3" y="116.9">13</text>
<text x="159.3" y="118.7">12</text>
<text x="137.9" y="124">2</text>
<text x="137.9" y="125.7">8</text>
<text x="159.3" y="122.2">9</text>
<text x="159.3" y="124">10</text>
<text x="159.3" y="125.7">15</text>
<text x="193.9" y="124">1</text>
<text x="200.2" y="125.7">3</text>
<text x="193.8" y="127.5">2</text>
</g>
</svg>
